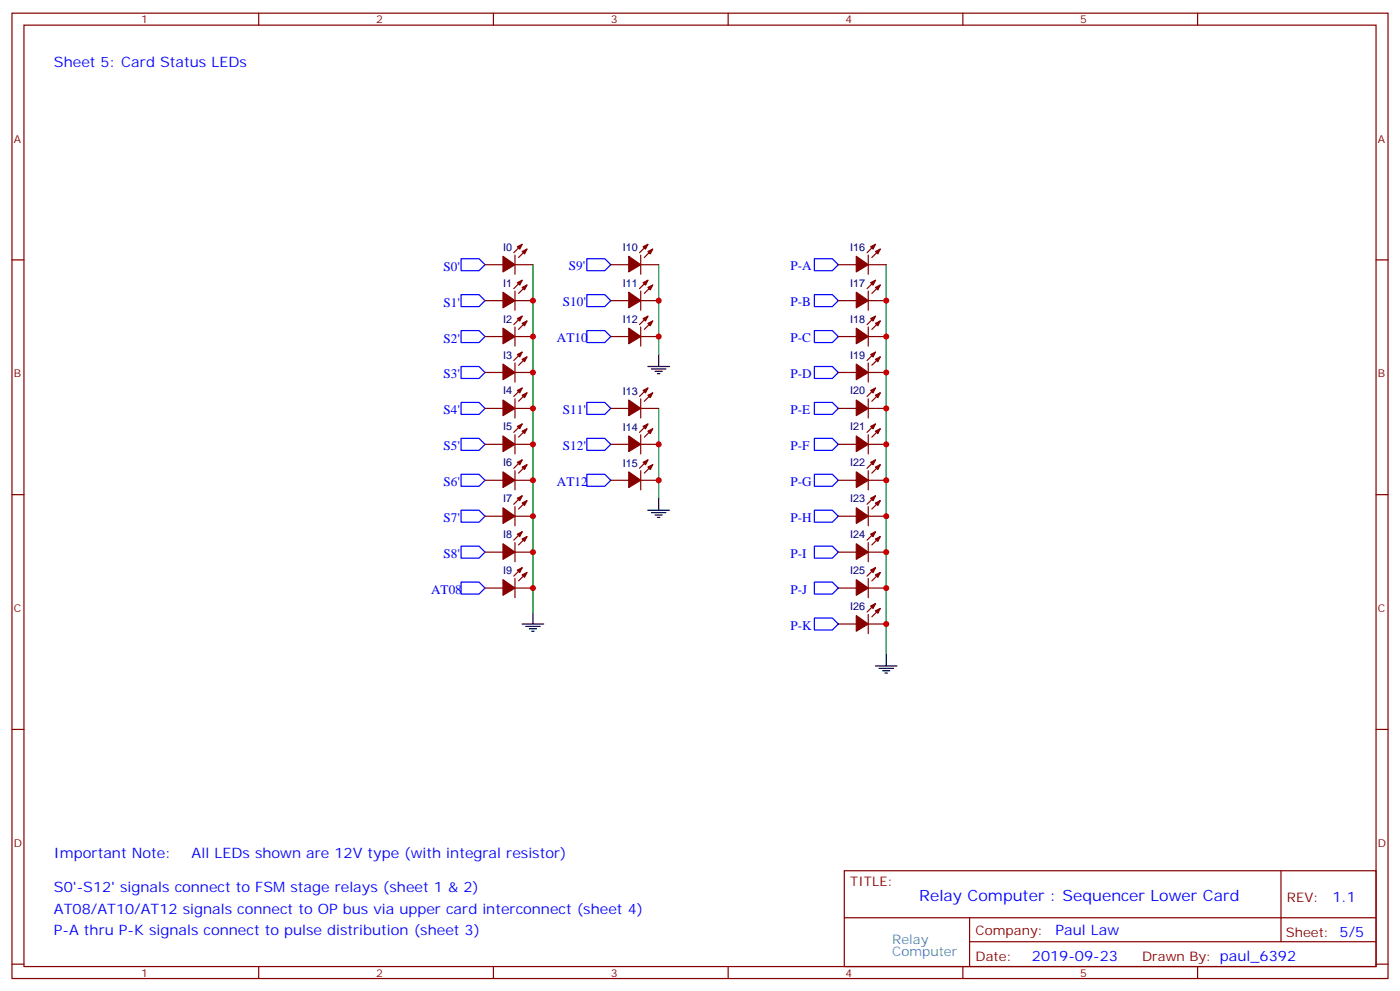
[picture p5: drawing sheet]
<svg xmlns="http://www.w3.org/2000/svg" width="412mm" height="292mm" viewBox="0 0 412 292" stroke-linecap="round" stroke-linejoin="round" font-family="sans-serif">
<g fill="none" stroke="#870000" stroke-width=".35">
<path d="M3.5 3.9h405.4v284.3h-405.4zM7.1 7.4h398.2v277.3h-398.2zM76.2 3.9v3.5M145.3 3.9v3.5M214.5 3.9v3.5M283.6 3.9v3.5M352.8 3.9v3.5M3.5 76.6h3.6M142.9 78h5.3M151.7 78h5.3M151.7 75.1v5.7M153.8 72l-2.5 2.4"/>
<path d="M155.2 73.4l-2.4 2.4M179.9 78h5.3M188.7 78h5.3M188.7 75.1v5.7M190.9 72l-2.5 2.4M192.3 73.4l-2.5 2.4M246.9 78h5.3M255.8 78h5.3M255.8 75.1v5.7M257.9 72l-2.5 2.4M259.3 73.4l-2.5 2.4M405.3 76.6h3.6"/>
<path d="M142.9 88.5h5.3M142.9 99.1h5.3M151.7 85.7v5.7M151.7 96.3v5.7M151.7 88.5h5.3M151.7 99.1h5.3M153.8 82.6l-2.5 2.4M153.8 93.1l-2.5 2.5M155.2 84l-2.4 2.4M155.2 94.5l-2.4 2.5M179.9 88.5h5.3M179.9 99.1h5.3"/>
<path d="M188.7 88.5h5.3M188.7 99.1h5.3M188.7 85.7v5.7M188.7 96.3v5.7M190.9 82.6l-2.5 2.4M190.9 93.1l-2.5 2.5M192.3 84l-2.5 2.4M192.3 94.5l-2.5 2.5M246.9 88.5h5.3M246.9 99.1h5.3M255.8 88.5h5.3M255.8 99.1h5.3"/>
<path d="M255.8 85.7v5.7M255.8 96.3v5.7M257.9 82.6l-2.5 2.4M257.9 93.1l-2.5 2.5M259.3 84l-2.5 2.4M259.3 94.5l-2.5 2.5M142.9 109.7h5.3M151.7 106.9v5.6M151.7 117.5v5.6M151.7 109.7h5.3M153.8 103.7l-2.5 2.5M153.8 114.3l-2.5 2.5"/>
<path d="M155.2 105.1l-2.4 2.5M155.2 115.7l-2.4 2.5M188.7 117.5v5.6M190.9 114.3l-2.5 2.5M192.3 115.7l-2.5 2.5M246.9 109.7h5.3M255.8 109.7h5.3M255.8 106.9v5.6M255.8 117.5v5.6M257.9 103.7l-2.5 2.5M257.9 114.3l-2.5 2.5M259.3 105.1l-2.5 2.5"/>
<path d="M259.3 115.7l-2.5 2.5M142.9 120.3h5.3M142.9 130.9h5.3M151.7 128.1v5.6M151.7 138.6v5.7M151.7 120.3h5.3M151.7 130.9h5.3M153.8 124.9l-2.5 2.5M153.8 135.5l-2.5 2.4M155.2 126.3l-2.4 2.5M155.2 136.9l-2.4 2.4M179.9 120.3h5.3"/>
<path d="M179.9 130.9h5.3M188.7 120.3h5.3M188.7 130.9h5.3M188.7 128.1v5.6M188.7 138.6v5.7M190.9 124.9l-2.5 2.5M190.9 135.5l-2.5 2.4M192.3 126.3l-2.5 2.5M192.3 136.9l-2.5 2.4M246.9 120.3h5.3M246.9 130.9h5.3M255.8 120.3h5.3"/>
<path d="M255.8 130.9h5.3M255.8 128.1v5.6M255.8 138.6v5.7M257.9 124.9l-2.5 2.5M257.9 135.5l-2.5 2.4M259.3 126.3l-2.5 2.5M259.3 136.9l-2.5 2.4M3.5 145.7h3.6M142.9 141.5h5.3M142.9 152h5.3M151.7 149.2v5.7M151.7 159.8v5.7"/>
<path d="M151.7 141.5h5.3M151.7 152h5.3M153.8 146.1l-2.5 2.4M153.8 156.6l-2.5 2.5M155.2 147.5l-2.4 2.4M155.2 158l-2.4 2.5M179.9 141.5h5.3M188.7 141.5h5.3M246.9 141.5h5.3M246.9 152h5.3M255.8 141.5h5.3M255.8 152h5.3"/>
<path d="M255.8 149.2v5.7M255.8 159.8v5.7M257.9 146.1l-2.5 2.4M257.9 156.6l-2.5 2.5M259.3 147.5l-2.5 2.4M259.3 158l-2.5 2.5M405.3 145.7h3.6M142.9 162.6h5.3M142.9 173.2h5.3M151.7 170.4v5.6M151.7 162.6h5.3M151.7 173.2h5.3"/>
<path d="M153.8 167.2l-2.5 2.5M155.2 168.6l-2.4 2.5M246.9 162.6h5.3M246.9 173.2h5.3M255.8 162.6h5.3M255.8 173.2h5.3M255.8 170.4v5.6M257.9 167.2l-2.5 2.5M257.9 177.8l-2.5 2.5M259.3 168.6l-2.5 2.5M259.3 179.2l-2.5 2.5M246.9 183.8h5.3"/>
<path d="M255.8 181v5.6M255.8 183.8h5.3M3.5 214.8h3.6M405.3 214.8h3.6M248.7 256.5h156.6v28.2h-156.6zM377.3 256.5v20.9M248.7 270.3h156.5M285.6 277.4h119.6M285.6 270.3v14.1M3.5 284h3.6M76.2 284.7v3.5M145.3 284.7v3.5"/>
<path d="M214.5 284.7v3.5M283.6 284.7v3.5M352.8 284.7v3.5M405.3 284h3.6"/>
</g>
<g fill="none" stroke="#000" stroke-width=".35">
<path d="M190.9 108h6.3M191.9 108.7h4.2M193 109.4h2.1M193.7 110.1h.7M194 104.4v3.6M190.9 150.3h6.3M191.9 151h4.2M193 151.7h2.1M193.7 152.4h.7M194 146.8v3.5M153.8 183.8h6.4M154.9 184.5h4.2"/>
<path d="M155.9 185.2h2.1M156.6 185.9h.7M157 180.3v3.5M257.9 196.1h6.3M258.9 196.9h4.3M260 197.6h2.1M260.7 198.3h.7M261.1 192.6v3.5"/>
</g>
<g fill="none" stroke="#00f" stroke-width=".35">
<path d="M135.8 76.2h5.3l1.8 1.8-1.8 1.7h-5.3zM172.9 76.2h5.3l1.7 1.8-1.7 1.7h-5.3zM239.9 76.2h5.3l1.7 1.8-1.7 1.7h-5.3zM135.8 86.8h5.3l1.8 1.7-1.8 1.8h-5.3zM135.8 97.4h5.3l1.8 1.7-1.8 1.8h-5.3zM172.9 86.8h5.3l1.7 1.7-1.7 1.8h-5.3zM172.9 97.4h5.3l1.7 1.7-1.7 1.8h-5.3zM239.9 86.8h5.3l1.7 1.7-1.7 1.8h-5.3zM239.9 97.4h5.3l1.7 1.7-1.7 1.8h-5.3zM135.8 108h5.3l1.8 1.7-1.8 1.8h-5.3zM135.8 118.5h5.3l1.8 1.8-1.8 1.8h-5.3zM172.9 118.5h5.3l1.7 1.8-1.7 1.8h-5.3z"/>
<path d="M239.9 108h5.3l1.7 1.7-1.7 1.8h-5.3zM239.9 118.5h5.3l1.7 1.8-1.7 1.8h-5.3zM135.8 129.1h5.3l1.8 1.8-1.8 1.7h-5.3zM135.8 139.7h5.3l1.8 1.8-1.8 1.7h-5.3zM172.9 129.1h5.3l1.7 1.8-1.7 1.7h-5.3zM172.9 139.7h5.3l1.7 1.8-1.7 1.7h-5.3zM239.9 129.1h5.3l1.7 1.8-1.7 1.7h-5.3zM239.9 139.7h5.3l1.7 1.8-1.7 1.7h-5.3zM135.8 150.3h5.3l1.8 1.7-1.8 1.8h-5.3zM239.9 150.3h5.3l1.7 1.7-1.7 1.8h-5.3zM135.8 160.9h5.3l1.8 1.7-1.8 1.8h-5.3zM135.8 171.5h5.3l1.8 1.7-1.8 1.8h-5.3z"/>
<path d="M239.9 160.9h5.3l1.7 1.7-1.7 1.8h-5.3zM239.9 171.5h5.3l1.7 1.7-1.7 1.8h-5.3zM239.9 182h5.3l1.7 1.8-1.7 1.8h-5.3z"/>
</g>
<path d="M157 78v102.3M194 78v26.4M261.1 78v114.6M194 120.3v26.5" fill="none" stroke="#008700" stroke-width=".35"/>
<g fill="#870000" stroke="#870000" stroke-width=".35">
<path d="M153.8 74.1l1.4-.7-.7 1.4z"/>
<path d="M152.4 72.7l1.4-.7-.7 1.4z"/>
<path d="M148.2 75.5l3.5 2.5-3.5 2.1z"/>
<path d="M153.8 84.7l1.4-.7-.7 1.4z"/>
<path d="M152.4 83.3l1.4-.7-.7 1.4z"/>
<path d="M148.2 86.1l3.5 2.4-3.5 2.2z"/>
<path d="M153.8 95.3l1.4-.8-.7 1.5z"/>
<path d="M152.4 93.8l1.4-.7-.7 1.4z"/>
<path d="M148.2 96.7l3.5 2.4-3.5 2.1z"/>
<path d="M153.8 105.8l1.4-.7-.7 1.4z"/>
<path d="M152.4 104.4l1.4-.7-.7 1.4z"/>
<path d="M148.2 107.2l3.5 2.5-3.5 2.1z"/>
<path d="M153.8 116.4l1.4-.7-.7 1.4z"/>
<path d="M152.4 115l1.4-.7-.7 1.4z"/>
<path d="M148.2 117.8l3.5 2.5-3.5 2.1z"/>
<path d="M153.8 127l1.4-.7-.7 1.4z"/>
<path d="M152.4 125.6l1.4-.7-.7 1.4z"/>
<path d="M148.2 128.4l3.5 2.5-3.5 2.1z"/>
<path d="M153.8 137.6l1.4-.7-.7 1.4z"/>
<path d="M152.4 136.2l1.4-.7-.7 1.4z"/>
<path d="M148.2 139l3.5 2.5-3.5 2.1z"/>
<path d="M153.8 148.2l1.4-.7-.7 1.4z"/>
<path d="M152.4 146.8l1.4-.7-.7 1.4z"/>
<path d="M148.2 149.6l3.5 2.4-3.5 2.2z"/>
<path d="M153.8 158.8l1.4-.8-.7 1.5z"/>
<path d="M152.4 157.3l1.4-.7-.7 1.4z"/>
<path d="M148.2 160.2l3.5 2.4-3.5 2.1z"/>
<path d="M153.8 169.3l1.4-.7-.7 1.4z"/>
<path d="M152.4 167.9l1.4-.7-.7 1.4z"/>
<path d="M148.2 170.7l3.5 2.5-3.5 2.1z"/>
<path d="M190.9 74.1l1.4-.7-.7 1.4z"/>
<path d="M189.4 72.7l1.5-.7-.8 1.4z"/>
<path d="M185.2 75.5l3.5 2.5-3.5 2.1z"/>
<path d="M190.9 84.7l1.4-.7-.7 1.4z"/>
<path d="M189.4 83.3l1.5-.7-.8 1.4z"/>
<path d="M185.2 86.1l3.5 2.4-3.5 2.2z"/>
<path d="M190.9 95.3l1.4-.8-.7 1.5z"/>
<path d="M189.4 93.8l1.5-.7-.8 1.4z"/>
<path d="M185.2 96.7l3.5 2.4-3.5 2.1z"/>
<path d="M190.9 116.4l1.4-.7-.7 1.4z"/>
<path d="M189.4 115l1.5-.7-.8 1.4z"/>
<path d="M185.2 117.8l3.5 2.5-3.5 2.1z"/>
<path d="M190.9 127l1.4-.7-.7 1.4z"/>
<path d="M189.4 125.6l1.5-.7-.8 1.4z"/>
<path d="M185.2 128.4l3.5 2.5-3.5 2.1z"/>
<path d="M190.9 137.6l1.4-.7-.7 1.4z"/>
<path d="M189.4 136.2l1.5-.7-.8 1.4z"/>
<path d="M185.2 139l3.5 2.5-3.5 2.1z"/>
<path d="M257.9 74.1l1.4-.7-.7 1.4z"/>
<path d="M256.5 72.7l1.4-.7-.7 1.4z"/>
<path d="M252.2 75.5l3.6 2.5-3.6 2.1z"/>
<path d="M257.9 84.7l1.4-.7-.7 1.4z"/>
<path d="M256.5 83.3l1.4-.7-.7 1.4z"/>
<path d="M252.2 86.1l3.6 2.4-3.6 2.2z"/>
<path d="M257.9 95.3l1.4-.8-.7 1.5z"/>
<path d="M256.5 93.8l1.4-.7-.7 1.4z"/>
<path d="M252.2 96.7l3.6 2.4-3.6 2.1z"/>
<path d="M257.9 105.8l1.4-.7-.7 1.4z"/>
<path d="M256.5 104.4l1.4-.7-.7 1.4z"/>
<path d="M252.2 107.2l3.6 2.5-3.6 2.1z"/>
<path d="M257.9 116.4l1.4-.7-.7 1.4z"/>
<path d="M256.5 115l1.4-.7-.7 1.4z"/>
<path d="M252.2 117.8l3.6 2.5-3.6 2.1z"/>
<path d="M257.9 127l1.4-.7-.7 1.4z"/>
<path d="M256.5 125.6l1.4-.7-.7 1.4z"/>
<path d="M252.2 128.4l3.6 2.5-3.6 2.1z"/>
<path d="M257.9 137.6l1.4-.7-.7 1.4z"/>
<path d="M256.5 136.2l1.4-.7-.7 1.4z"/>
<path d="M252.2 139l3.6 2.5-3.6 2.1z"/>
<path d="M257.9 148.2l1.4-.7-.7 1.4z"/>
<path d="M256.5 146.8l1.4-.7-.7 1.4z"/>
<path d="M252.2 149.6l3.6 2.4-3.6 2.2z"/>
<path d="M257.9 158.8l1.4-.8-.7 1.5z"/>
<path d="M256.5 157.3l1.4-.7-.7 1.4z"/>
<path d="M252.2 160.2l3.6 2.4-3.6 2.1z"/>
<path d="M257.9 169.3l1.4-.7-.7 1.4z"/>
<path d="M256.5 167.9l1.4-.7-.7 1.4z"/>
<path d="M252.2 170.7l3.6 2.5-3.6 2.1z"/>
<path d="M257.9 179.9l1.4-.7-.7 1.4z"/>
<path d="M256.5 178.5l1.4-.7-.7 1.4z"/>
<path d="M252.2 181.3l3.6 2.5-3.6 2.1z"/>
</g>
<g fill="#c00">
<circle cx="194" cy="88.5" r=".88"/>
<circle cx="194" cy="99.1" r=".88"/>
<circle cx="157" cy="88.5" r=".88"/>
<circle cx="157" cy="99.1" r=".88"/>
<circle cx="157" cy="109.7" r=".88"/>
<circle cx="157" cy="120.3" r=".88"/>
<circle cx="157" cy="130.9" r=".88"/>
<circle cx="157" cy="141.5" r=".88"/>
<circle cx="157" cy="152" r=".88"/>
<circle cx="157" cy="162.6" r=".88"/>
<circle cx="157" cy="173.2" r=".88"/>
<circle cx="194" cy="141.5" r=".88"/>
<circle cx="194" cy="130.9" r=".88"/>
<circle cx="261.1" cy="183.8" r=".88"/>
<circle cx="261.1" cy="173.2" r=".88"/>
<circle cx="261.1" cy="162.6" r=".88"/>
<circle cx="261.1" cy="152" r=".88"/>
<circle cx="261.1" cy="141.5" r=".88"/>
<circle cx="261.1" cy="130.9" r=".88"/>
<circle cx="261.1" cy="120.3" r=".88"/>
<circle cx="261.1" cy="109.7" r=".88"/>
<circle cx="261.1" cy="99.1" r=".88"/>
<circle cx="261.1" cy="88.5" r=".88"/>
</g>
<text font-size="4.6" fill="#00f" x="270.8" y="265.5">Relay Computer : Sequencer Lower Card</text>
<g font-size="4.2" fill="#00f">
<text x="15.9" y="19.8">Sheet 5: Card Status LEDs</text>
<text x="15.9" y="252.6">Important Note:</text>
<text x="56.4" y="252.6">All LEDs shown are 12V type (with integral resistor)</text>
<text x="15.9" y="262.8">S0'-S12' signals connect to FSM stage relays (sheet 1 &amp; 2)</text>
<text x="15.9" y="269.2">AT08/AT10/AT12 signals connect to OP bus via upper card interconnect (sheet 4)</text>
<text x="392.5" y="265.7">1.1</text>
<text x="15.9" y="275.3">P-A thru P-K signals connect to pulse distribution (sheet 3)</text>
<text x="310.9" y="275.3">Paul Law</text>
<text x="304" y="283.1">2019-09-23</text>
</g>
<g font-size="3.9" fill="#00f">
<text x="130.6" y="79.7">S0'</text>
<text x="167.6" y="79.6">S9'</text>
<text x="232.8" y="79.6">P-A</text>
<text x="130.6" y="90.3">S1'</text>
<text x="165.8" y="90.2">S10'</text>
<text x="232.8" y="90.2">P-B</text>
<text x="130.6" y="100.9">S2'</text>
<text x="164" y="100.7">AT10</text>
<text x="232.8" y="100.7">P-C</text>
<text x="130.6" y="111.5">S3'</text>
<text x="232.8" y="111.3">P-D</text>
<text x="130.6" y="122.1">S4'</text>
<text x="165.8" y="121.9">S11'</text>
<text x="232.8" y="121.9">P-E</text>
<text x="130.6" y="132.6">S5'</text>
<text x="165.8" y="132.5">S12'</text>
<text x="232.8" y="132.5">P-F</text>
<text x="130.6" y="143.2">S6'</text>
<text x="164" y="143.1">AT12</text>
<text x="232.8" y="143.1">P-G</text>
<text x="130.6" y="153.8">S7'</text>
<text x="232.8" y="153.7">P-H</text>
<text x="130.6" y="164.4">S8'</text>
<text x="232.8" y="164.2">P-I</text>
<text x="127" y="174.8">AT08</text>
<text x="232.8" y="174.8">P-J</text>
<text x="232.8" y="185.4">P-K</text>
</g>
<g font-size="3.9" fill="#800">
<text x="250.5" y="261.1">TITLE:</text>
<text x="379.1" y="265.7">REV:</text>
<text x="287.4" y="275.3">Company:</text>
<text x="378.7" y="275.9">Sheet: 5/5</text>
<text x="287.4" y="282.9">Date:</text>
<text x="336.4" y="283">Drawn By: paul_6392</text>
</g>
<g font-size="3.9" fill="#39c">
<text x="262.8" y="278">Relay</text>
<text x="262.8" y="281.5">Computer</text>
</g>
<g font-size="3.2" fill="#800">
<text x="41.6" y="6.9">1</text>
<text x="110.8" y="6.9">2</text>
<text x="179.9" y="6.9">3</text>
<text x="249.1" y="6.9">4</text>
<text x="318.2" y="6.9">5</text>
<text x="4.1" y="42">A</text>
<text x="405.9" y="42">A</text>
<text x="4.1" y="111.1">B</text>
<text x="405.9" y="111.1">B</text>
<text x="4.1" y="180.3">C</text>
<text x="405.9" y="180.3">C</text>
<text x="4.1" y="249.4">D</text>
<text x="405.9" y="249.4">D</text>
<text x="41.6" y="287.7">1</text>
<text x="110.8" y="287.7">2</text>
<text x="179.9" y="287.7">3</text>
<text x="249.1" y="287.7">4</text>
<text x="318.2" y="287.7">5</text>
</g>
<g font-size="3.2" fill="#000080">
<text x="148.2" y="73.8">I0</text>
<text x="183.4" y="73.9">I10</text>
<text x="250.5" y="73.8">I16</text>
<text x="148.2" y="84.4">I1</text>
<text x="183.4" y="84.5">I11</text>
<text x="250.5" y="84.4">I17</text>
<text x="148.2" y="95">I2</text>
<text x="183.4" y="95.1">I12</text>
<text x="250.5" y="95">I18</text>
<text x="148.2" y="105.6">I3</text>
<text x="250.5" y="105.6">I19</text>
<text x="148.2" y="116.2">I4</text>
<text x="183.4" y="116.2">I13</text>
<text x="250.5" y="116.2">I20</text>
<text x="148.2" y="126.8">I5</text>
<text x="183.4" y="126.8">I14</text>
<text x="250.5" y="126.8">I21</text>
<text x="148.2" y="137.3">I6</text>
<text x="183.4" y="137.4">I15</text>
<text x="250.5" y="137.3">I22</text>
<text x="148.2" y="147.9">I7</text>
<text x="250.5" y="147.9">I23</text>
<text x="148.2" y="158.5">I8</text>
<text x="250.5" y="158.5">I24</text>
<text x="148.2" y="169.1">I9</text>
<text x="250.5" y="169.1">I25</text>
<text x="250.5" y="179.7">I26</text>
</g>
</svg>
